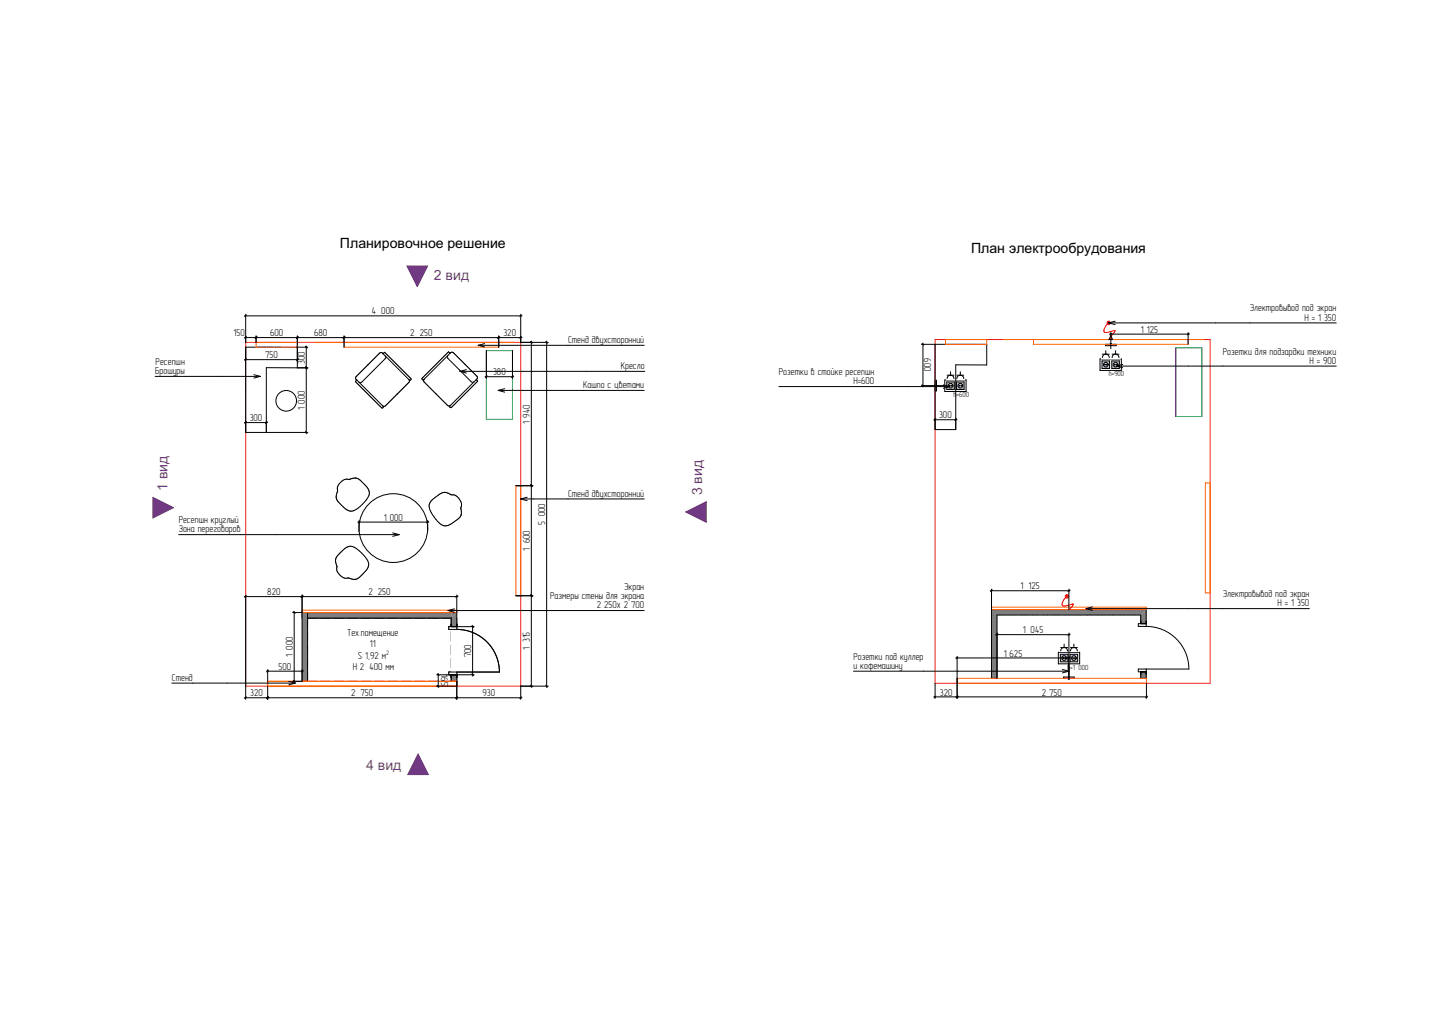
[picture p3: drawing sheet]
<svg xmlns="http://www.w3.org/2000/svg" width="420mm" height="297mm" viewBox="0 0 420 297" stroke-linecap="round" stroke-linejoin="round" font-family="sans-serif">
<g fill="none" stroke="#000" stroke-width=".29">
<path d="M92.2 179.8h-2.7v2.8M93.3 179.8h2.8M97.2 179.8h2.8M101.1 179.8h2.8M105 179.8h2.9M108.9 179.8h2.9M112.9 179.8h2.8M116.8 179.8h2.8M120.7 179.8h2.8M124.6 179.8h2.8M128.5 179.8h2.8v2.8M89.5 183.7v2.8"/>
<path d="M89.5 187.6v2.8M89.5 191.5v2.8M89.5 195.4v2.8h2.7M93.3 198.2h2.8M97.2 198.2h2.8M101.1 198.2h2.8M105 198.2h2.9M108.9 198.2h2.9M112.9 198.2h2.8M116.8 198.2h2.8M120.7 198.2h2.8M124.6 198.2h2.8"/>
<path d="M131.3 195.4v2.8h-2.8M131.3 183.7v2.8M131.3 187.6v2.8M131.3 191.5v2.8"/>
</g>
<path d="M131.3 178.2h1.6l-1.6 1.6z" fill="#7f7f7f"/>
<path d="M132.4 178.2l-1.1 1.2" fill="none" stroke="#7f7f7f" stroke-width=".29"/>
<path d="M131.3 179.8h1.6v2.5h-1.6z" fill-rule="evenodd" fill="#7f7f7f"/>
<path d="M131.9 179.8l-.6 .6M132.9 182l-.3 .3M132.9 181l-1.4 1.3" fill="none" stroke="#7f7f7f" stroke-width=".29"/>
<path d="M131.3 196.3h1.6v1.9h-1.6z" fill-rule="evenodd" fill="#7f7f7f"/>
<path d="M131.3 196.3h.1M132.9 197.9l-.3 .3M132.9 196.9l-1.4 1.3" fill="none" stroke="#7f7f7f" stroke-width=".29"/>
<path d="M131.3 179.8l1.6-1.6v1.6z" fill="#7f7f7f"/>
<path d="M132.9 178.8l-1 1" fill="none" stroke="#7f7f7f" stroke-width=".29"/>
<path d="M131.3 182.3h1.6v14h-1.6z" fill-rule="evenodd" fill="#fff"/>
<path d="M131.3 178.2h1.6v4.1h-1.6v-2.5M131.3 198.2v-1.9h1.6v1.9M132.9 183.1a12.4 12.4 0 0 1 12.4 12.4" fill="none" stroke="#000" stroke-width=".29"/>
<g fill="#fff">
<path d="M130.6 182.3h2.3v.8h-2.3z" fill-rule="evenodd"/>
<path d="M130.6 195.5h2.3v.8h-2.3z" fill-rule="evenodd"/>
</g>
<path d="M131.3 181.6v.7M131.3 196.3v.7M132.9 181.6v1.5h-2.3v-.8h2.3M132.9 195.5v1.5M145.3 195.5h-14.7v.8h2.3" fill="none" stroke="#000" stroke-width=".29"/>
<path d="M89.5 178.2h41.8v1.6h-41.8z" fill-rule="evenodd" fill="#7f7f7f"/>
<g fill="none" stroke="#7f7f7f" stroke-width=".29">
<path d="M91.1 178.2l-1.6 1.6M92.1 178.2l-1.6 1.6M94.3 178.2l-1.6 1.6M95.3 178.2l-1.6 1.6M97.4 178.2l-1.6 1.6M98.5 178.2l-1.6 1.6M100.6 178.2l-1.6 1.6M101.7 178.2l-1.6 1.6M103.8 178.2l-1.6 1.6M104.9 178.2l-1.6 1.6M107 178.2l-1.6 1.6M108.1 178.2l-1.6 1.6"/>
<path d="M110.2 178.2l-1.6 1.6M111.2 178.2l-1.6 1.6M113.4 178.2l-1.6 1.6M114.4 178.2l-1.6 1.6M116.5 178.2l-1.6 1.6M117.6 178.2l-1.6 1.6M119.7 178.2l-1.6 1.6M120.8 178.2l-1.6 1.6M122.9 178.2l-1.6 1.6M124 178.2l-1.6 1.6M126.1 178.2l-1.6 1.6M127.1 178.2l-1.6 1.6"/>
<path d="M129.3 178.2l-1.6 1.6M130.3 178.2l-1.6 1.6M131.3 179.4l-.5 .4"/>
</g>
<path d="M89.5 178.2h41.8M89.5 179.8h41.8" fill="none" stroke="#000" stroke-width=".29"/>
<path d="M87.9 178.2h1.6v20h-1.6z" fill-rule="evenodd" fill="#7f7f7f"/>
<g fill="none" stroke="#7f7f7f" stroke-width=".29">
<path d="M87.9 178.2h.1M89 178.2l-1.1 1.1M89.5 179.8l-1.6 1.6M89.5 196.8l-1.4 1.4M89.5 193.6l-1.6 1.6M89.5 190.4l-1.6 1.6M89.5 187.2l-1.6 1.6M89.5 184.1l-1.6 1.6M89.5 180.9l-1.6 1.6M89.5 195.7l-1.6 1.6M89.5 192.5l-1.6 1.6M89.5 189.4l-1.6 1.6"/>
<path d="M89.5 186.2l-1.6 1.6M89.5 183l-1.6 1.6"/>
</g>
<path d="M87.9 178.2v20h1.6v-18.4" fill="none" stroke="#000" stroke-width=".29"/>
<path d="M131.3 179.8h1.6v2.5h-1.6z" fill-rule="evenodd" fill="#7f7f7f"/>
<path d="M131.9 179.8l-.6 .6M132.9 182l-.3 .3M132.9 181l-1.4 1.3" fill="none" stroke="#7f7f7f" stroke-width=".29"/>
<path d="M131.3 196.3h1.6v1.9h-1.6z" fill-rule="evenodd" fill="#7f7f7f"/>
<path d="M131.3 196.3h.1M132.9 197.9l-.3 .3M132.9 196.9l-1.4 1.3" fill="none" stroke="#7f7f7f" stroke-width=".29"/>
<path d="M131.3 182.3h1.6v14h-1.6z" fill-rule="evenodd" fill="#fff"/>
<path d="M131.3 179.8v2.5h1.6v-2.5M131.3 198.2v-1.9h1.6v1.9M132.9 183.1a12.4 12.4 0 0 1 12.4 12.4" fill="none" stroke="#000" stroke-width=".29"/>
<g fill="#fff">
<path d="M130.6 182.3h2.3v.8h-2.3z" fill-rule="evenodd"/>
<path d="M130.6 195.5h2.3v.8h-2.3z" fill-rule="evenodd"/>
</g>
<path d="M131.3 181.6v.7M131.3 196.3v.7M132.9 181.6v1.5h-2.3v-.8h2.3M132.9 195.5v1.5M145.3 195.5h-14.7v.8h2.3" fill="none" stroke="#000" stroke-width=".29"/>
<path d="M89.5 178.2h41.8v1.6h-41.8z" fill-rule="evenodd" fill="#7f7f7f"/>
<g fill="none" stroke="#7f7f7f" stroke-width=".29">
<path d="M91.1 178.2l-1.6 1.6M92.1 178.2l-1.6 1.6M94.3 178.2l-1.6 1.6M95.3 178.2l-1.6 1.6M97.4 178.2l-1.6 1.6M98.5 178.2l-1.6 1.6M100.6 178.2l-1.6 1.6M101.7 178.2l-1.6 1.6M103.8 178.2l-1.6 1.6M104.9 178.2l-1.6 1.6M107 178.2l-1.6 1.6M108.1 178.2l-1.6 1.6"/>
<path d="M110.2 178.2l-1.6 1.6M111.2 178.2l-1.6 1.6M113.4 178.2l-1.6 1.6M114.4 178.2l-1.6 1.6M116.5 178.2l-1.6 1.6M117.6 178.2l-1.6 1.6M119.7 178.2l-1.6 1.6M120.8 178.2l-1.6 1.6M122.9 178.2l-1.6 1.6M124 178.2l-1.6 1.6M126.1 178.2l-1.6 1.6M127.1 178.2l-1.6 1.6"/>
<path d="M129.3 178.2l-1.6 1.6M130.3 178.2l-1.6 1.6M131.3 179.4l-.5 .4"/>
</g>
<path d="M89.5 178.2h41.8M89.5 179.8h41.8" fill="none" stroke="#000" stroke-width=".29"/>
<path d="M87.9 178.2h1.6v1.6h-1.6z" fill-rule="evenodd" fill="#7f7f7f"/>
<path d="M87.9 178.2h.1M89 178.2l-1.1 1.1" fill="none" stroke="#7f7f7f" stroke-width=".29"/>
<path d="M87.9 178.2v1.6M89.5 178.2v1.6" fill="none" stroke="#000" stroke-width=".29"/>
<g fill="#fff">
<path d="M107 106.1l8.5 8.5-3.4 3.4-.3 .2-.5-.2 .2 .4-.3 .3-7.8-7.7 .4-.4a.66 .66 0 0 1-.2-1.1z" fill-rule="evenodd"/>
<path d="M110.4 102.7a.66 .66 0 0 1 1 .2l.5-.4 7.7 7.8-.3 .3-.4-.2 .2 .3-.2 .5-3.4 3.4-8.5-8.5z" fill-rule="evenodd"/>
</g>
<path d="M103.8 110.6l-.4 .4 7.7 7.7 .3-.2-.1-.5M103.8 110.6l7.5 7.4M111.4 102.9l.5-.4 7.7 7.8-.3 .3-.4-.2M112 103.5l.2 .4-.2 .5-6.8 6.7-.4 .2-.4-.2M118.9 110.4l.2 .4-.2 .4-6.8 6.8-.4 .2-.4-.2M118.9 110.4l-7.6-7.7-.5-.1-.4 .1-6.8 6.8-.1 .6 .3 .5" fill="none" stroke="#000" stroke-width=".29"/>
<g fill="#fff">
<path d="M130.4 102.4l.5 .4a.66 .66 0 0 1 1-.2l3.4 3.4-8.5 8.5-3.4-3.4-.2-.2 .2-.6-.4 .2-.3-.3z" fill-rule="evenodd"/>
<path d="M126.8 114.5l8.5-8.5 3.4 3.4a.66 .66 0 0 1-.2 1l.4 .5-7.8 7.7-.3-.3 .2-.4-.2 .2-.6-.2z" fill-rule="evenodd"/>
</g>
<path d="M123.4 110.3l-.2 .4 .2 .4 6.8 6.8 .4 .2 .4-.2M123.4 110.3l7.6-7.7 .5-.1 .4 .1 6.8 6.8 .1 .5-.1 .4-7.8 7.8-.1 .3 .3 .2 7.8-7.7-.4-.5M130.3 103.4l-.2 .4 .2 .5 6.8 6.7 .4 .2 .4-.2M130.9 102.8l-.5-.4-7.7 7.8 .3 .3 .4-.2" fill="none" stroke="#000" stroke-width=".29"/>
<path d="M99 140.3a2.74 2.74 0 0 1 2.7-.9 2.72 2.72 0 0 1 3.8 1l.3 .3a3.2 3.2 0 0 1 .2 5.4 5.7 5.7 0 0 1-4.2 2.6 7.5 7.5 0 0 1-4-4.1l.4-1.8a2.23 2.23 0 0 1 .8-2.5z" fill-rule="evenodd" fill="#fff"/>
<path d="M99 140.3a2.74 2.74 0 0 1 2.7-.9l.3-.1a2.5 2.5 0 0 1 3.2 .8l.6 .6a3.2 3.2 0 0 1 .2 5.4 5.7 5.7 0 0 1-4.2 2.6 7.5 7.5 0 0 1-4-4.1l.4-1.8a2.23 2.23 0 0 1 .8-2.5z" fill="none" stroke="#000" stroke-width=".29"/>
<path d="M99.2 160.5a3.2 3.2 0 0 1 5.4-.2 5.7 5.7 0 0 1 2.6 4.2 7.5 7.5 0 0 1-4 4.1l-1.6-.4a3.2 3.2 0 0 1-3.6-3.6 2.71 2.71 0 0 1 .9-3.7z" fill-rule="evenodd" fill="#fff"/>
<path d="M99.2 160.5a3.2 3.2 0 0 1 5.4-.2 5.7 5.7 0 0 1 2.6 4.2 8.4 8.4 0 0 1-3.6 4h-.8l-1.2-.3a3.2 3.2 0 0 1-3.6-3.6 2.58 2.58 0 0 1 .6-3.5z" fill="none" stroke="#000" stroke-width=".29"/>
<path d="M125.6 145.5l1.6-1.3a2.92 2.92 0 0 1 4.2-.2 3.1 3.1 0 0 1 2.7 4 2.72 2.72 0 0 1-1.6 3.5l-.3 .3a3.2 3.2 0 0 1-5.4-.7 5.7 5.7 0 0 1-1.9-4.5z" fill-rule="evenodd" fill="#fff"/>
<path d="M125.6 145.5l1.3-1a4.1 4.1 0 0 1 2.4-1.3l1.8 .7a3.2 3.2 0 0 1 3 4.1v.3a2.5 2.5 0 0 1-1.3 3l-.6 .5a3.2 3.2 0 0 1-5.4-.7 5.7 5.7 0 0 1-1.9-4.5z" fill="none" stroke="#000" stroke-width=".29"/>
<g fill="#fff">
<path d="M107 106.1l8.5 8.5-3.4 3.4-.3 .2-.5-.2 .2 .4-.3 .3-7.8-7.7 .4-.4a.66 .66 0 0 1-.2-1.1z" fill-rule="evenodd"/>
<path d="M110.4 102.7a.66 .66 0 0 1 1 .2l.5-.4 7.7 7.8-.3 .3-.4-.2 .2 .3-.2 .5-3.4 3.4-8.5-8.5z" fill-rule="evenodd"/>
</g>
<path d="M103.8 110.6l-.4 .4 7.7 7.7 .3-.2-.1-.5M103.8 110.6l7.5 7.4M111.4 102.9l.5-.4 7.7 7.8-.3 .3-.4-.2M112 103.5l.2 .4-.2 .5-6.8 6.7-.4 .2-.4-.2M118.9 110.4l.2 .4-.2 .4-6.8 6.8-.4 .2-.4-.2M118.9 110.4l-7.6-7.7-.5-.1-.4 .1-6.8 6.8-.1 .6 .3 .5" fill="none" stroke="#000" stroke-width=".29"/>
<g fill="#fff">
<path d="M130.4 102.4l.5 .4a.66 .66 0 0 1 1-.2l3.4 3.4-8.5 8.5-3.4-3.4-.2-.2 .2-.6-.4 .2-.3-.3z" fill-rule="evenodd"/>
<path d="M126.8 114.5l8.5-8.5 3.4 3.4a.66 .66 0 0 1-.2 1l.4 .5-7.8 7.7-.3-.3 .2-.4-.2 .2-.6-.2z" fill-rule="evenodd"/>
</g>
<path d="M123.4 110.3l-.2 .4 .2 .4 6.8 6.8 .4 .2 .4-.2M123.4 110.3l7.6-7.7 .5-.1 .4 .1 6.8 6.8 .1 .5-.1 .4-7.8 7.8-.1 .3 .3 .2 7.8-7.7-.4-.5M130.3 103.4l-.2 .4 .2 .5 6.8 6.7 .4 .2 .4-.2M130.9 102.8l-.5-.4-7.7 7.8 .3 .3 .4-.2" fill="none" stroke="#000" stroke-width=".29"/>
<path d="M71.5 99.6h80v100h-80z" fill="none" stroke="#f32727" stroke-width=".3"/>
<path d="M74.5 99.6h12v1.4h-12zM91.5 99.6h58M100.1 99.6v1.4h45v-1.4M150.1 141.3h1.4v32h-1.4zM87.9 177.5h45v.7h-45zM77.9 198.2h55v1.4h-55.1z" fill="none" stroke="#f60" stroke-width=".29"/>
<g fill="none" stroke="#000" stroke-width=".29">
<path d="M71.5 101h15v6h-9v18.8h-6z"/>
<circle cx="83.2" cy="116.6" r="3"/>
<circle cx="114.4" cy="153.6" r="10"/>
</g>
<path d="M141.5 102h7.6v20h-7.6z" fill="none" stroke="#029e21" stroke-width=".29"/>
<g fill="none" stroke="#000" stroke-width=".29">
<path d="M71.1 91.9h80.7M71.1 98.2h3.8M71.5 91.4v8.2M71.7 91.6l-.5 .5M71.7 97.9l-.5 .5M74.5 97.7v1.9M74.5 98.2h77.3M74.7 97.9l-.5 .5M86.5 97.7v7.4M86.7 98l-.5 .5M100.1 97.7v3.3M100.3 98l-.5 .5"/>
<path d="M145.1 97.7v3.3M145.3 98l-.5 .5M151.5 91.4v8.2h8M151.7 91.6l-.5 .5M151.7 98l-.5 .5M154.3 99.3l.5 .5M154.5 99.2v100.8M158.7 99.3l.5 .5M159 99.2v100.8M71.1 104.6h15.8M71.5 101v4.1M71.7 104.4l-.5 .5"/>
<path d="M86.5 107h3M86.5 101h3M86.7 104.4l-.5 .5M88.8 106.7l.5 .5M88.8 100.7l.5 .5M89.1 100.6v25.6M141.1 109.6h8.3M141.5 102v8M141.7 109.3l-.5 .5M149.1 102v8M149.3 109.3l-.5 .5M71.1 122.9h6.7"/>
<path d="M71.5 122.5v3.3M71.7 122.7l-.5 .5M77.5 122.5v3.3h12M77.7 122.7l-.5 .5M88.8 125.5l.5 .5M104.1 151.9h20.6M104.4 151.4v3.2M104.7 151.6l-.5 .5M124.4 151.4v3M124.6 151.6l-.5 .5M150.1 141.3h4.9M154.3 141l.5 .5"/>
<path d="M71.1 173.5h62.1M71.5 173.1v30.3M71.7 173.3l-.5 .5M85.3 177.9l.5 .5M85.6 177.8v20.8M87.9 173.1v5.1h-2.8M88.1 173.3l-.5 .5M132.9 173.1v5.1M133.1 173.3l-.5 .5M150.1 173.3h4.9M154.3 173l.5 .5M77.9 194.8v3.4"/>
<path d="M77.9 199.6v3.8M78.1 195l-.5 .5M85.3 197.9l.5 .5M87.9 194.8v3.4h-2.8M88.1 195l-.5 .5M88.2 195.2h-10.7M127.2 199.4l.5 .5M127.2 196l.5 .5M127.5 195.9v4.1M132.9 198.2v5.2M132.9 182.3h5M132.9 199.6h-5.9"/>
<path d="M137.2 196l.5 .5M137.2 182l.5 .5M137.5 181.9v14.8M137.9 196.3h-10.9M154.3 199.3l.5 .5M158.7 199.3l.5 .5M159.5 199.6h-8v3.8M71.1 203h80.7M71.7 202.7l-.5 .5M78.1 202.7l-.5 .5M133.1 202.7l-.5 .5M151.7 202.7l-.5 .5"/>
</g>
<path d="M44.5 144.7l6 3-6 3z" fill="#703982"/>
<path d="M44.5 144.7l6 3-6 3z" fill="none" stroke="#703982" stroke-width=".29"/>
<path d="M118.4 77.4h6l-3 6z" fill="#703982"/>
<path d="M118.4 77.4h6l-3 6z" fill="none" stroke="#703982" stroke-width=".29"/>
<path d="M199.4 148.9l6-3v6z" fill="#703982"/>
<path d="M199.4 148.9l6-3v6z" fill="none" stroke="#703982" stroke-width=".29"/>
<path d="M121.6 219.3l3 6h-6z" fill="#703982"/>
<path d="M121.6 219.3l3 6h-6z" fill="none" stroke="#703982" stroke-width=".29"/>
<g fill="none" stroke="#000" stroke-width=".29">
<path d="M141 100l-1.9 .5M45.1 109.5h30.6M73.9 109l1.8 .5M75.7 109.5l-1.8 .5M133.8 108h53.7M133.8 108l1.8 .5M135.6 107.5l-1.8 .5M139.1 100.5h48.3M139.1 100.5l1.9 .5M144.9 113.6h42.5M144.9 113.6l1.9 .5M146.8 113.1l-1.9 .5"/>
<path d="M52 155.5h64.1M114.2 155l1.9 .5M116.1 155.5l-1.9 .5M151.5 145.1h35.9M151.5 145.1l1.8 .5M153.3 144.6l-1.8 .5M130.3 177.6h57.1M130.3 177.6l1.9 .5M132.2 177.1l-1.9 .5M50 198.7h35.9M84 198.2l1.9 .5M85.9 198.7l-1.9 .5"/>
</g>
<path d="M342 101.2v20" fill="none" stroke="#029e21" stroke-width=".29"/>
<path d="M288.4 177.3h1.6v20h-1.6z" fill-rule="evenodd" fill="#7f7f7f"/>
<g fill="none" stroke="#7f7f7f" stroke-width=".29">
<path d="M289.2 177.3l-.8 .8M290 177.6l-1.6 1.6M290 179.7l-1.6 1.6M290 196.7l-.6 .6M290 193.5l-1.6 1.6M290 190.3l-1.6 1.6M290 187.1l-1.6 1.6M290 184l-1.6 1.6M290 180.8l-1.6 1.6M290 195.6l-1.6 1.6M290 192.4l-1.6 1.6M290 189.3l-1.6 1.6"/>
<path d="M290 186.1l-1.6 1.6M290 182.9l-1.6 1.6"/>
</g>
<path d="M290 177.3h-1.6v20h1.6v-18.4" fill="none" stroke="#000" stroke-width=".29"/>
<g fill="#7f7f7f">
<path d="M331.8 177.3h1.6l-1.6 1.6z"/>
<path d="M331.8 178.9h1.6v2.5h-1.6z" fill-rule="evenodd"/>
</g>
<path d="M332.2 178.9l-.4 .4M333.2 178.9l-1.4 1.4M333.4 180.9l-.6 .5" fill="none" stroke="#7f7f7f" stroke-width=".29"/>
<path d="M331.8 195.4h1.6v1.9h-1.6z" fill-rule="evenodd" fill="#7f7f7f"/>
<path d="M332.6 195.4l-.8 .9M333.4 196.8l-.5 .5" fill="none" stroke="#7f7f7f" stroke-width=".29"/>
<path d="M331.8 178.9l1.6-1.6v1.6z" fill="#7f7f7f"/>
<path d="M333.4 178.7l-.2 .2M333.4 177.7l-1.2 1.2" fill="none" stroke="#7f7f7f" stroke-width=".29"/>
<path d="M331.8 181.4h1.6v14h-1.6z" fill-rule="evenodd" fill="#fff"/>
<path d="M331.8 177.3h1.6v4.1h-1.6v-2.5M331.8 195.4h1.6v1.9h-1.6zM333.4 182.2a12.4 12.4 0 0 1 12.4 12.4" fill="none" stroke="#000" stroke-width=".29"/>
<g fill="#fff">
<path d="M331.1 181.4h2.3v.8h-2.3z" fill-rule="evenodd"/>
<path d="M331.1 194.6h2.3v.8h-2.3z" fill-rule="evenodd"/>
</g>
<path d="M331.8 180.7v.7M331.8 195.4v.8M333.4 180.7v1.5h-2.3v-.8h2.3M333.4 194.6v1.6M345.8 194.6h-14.7v.8h2.3" fill="none" stroke="#000" stroke-width=".29"/>
<path d="M290 177.3h41.8v1.6h-41.8z" fill-rule="evenodd" fill="#7f7f7f"/>
<g fill="none" stroke="#7f7f7f" stroke-width=".29">
<path d="M290.3 177.3l-.3 .3M292.4 177.3l-1.6 1.6M293.5 177.3l-1.6 1.6M295.6 177.3l-1.6 1.6M296.6 177.3l-1.6 1.6M298.8 177.3l-1.6 1.6M299.8 177.3l-1.6 1.6M301.9 177.3l-1.6 1.6M303 177.3l-1.6 1.6M305.1 177.3l-1.6 1.6M306.2 177.3l-1.6 1.6M308.3 177.3l-1.6 1.6"/>
<path d="M309.4 177.3l-1.6 1.6M311.5 177.3l-1.6 1.6M312.5 177.3l-1.6 1.6M314.7 177.3l-1.6 1.6M315.7 177.3l-1.6 1.6M317.9 177.3l-1.6 1.6M318.9 177.3l-1.6 1.6M321 177.3l-1.6 1.6M322.1 177.3l-1.6 1.6M324.2 177.3l-1.6 1.6M325.3 177.3l-1.6 1.6M327.4 177.3l-1.6 1.6"/>
<path d="M328.5 177.3l-1.6 1.6M330.6 177.3l-1.6 1.6M331.6 177.3l-1.6 1.6"/>
</g>
<path d="M290 177.3h41.8M290 178.9h41.8" fill="none" stroke="#000" stroke-width=".29"/>
<g fill="none" stroke="#000" stroke-width=".29">
<path d="M272 112.2h5.9M272 110.6h.4v3.1h-.4z"/>
<circle cx="277.9" cy="112.2" r=".04"/>
</g>
<path d="M272.2 110.6v3.1" fill="none" stroke="#ffd5aa" stroke-width=".4"/>
<path d="M274.8 110.5h6.2v3.4h-6.2z" fill-rule="evenodd" fill="#fff"/>
<path d="M274.8 110.5h6.2v3.4h-6.2z" fill="none" stroke="#000" stroke-width=".29"/>
<path d="M275.4 111.1h2.2v2.2h-2.2z" fill-rule="evenodd" fill="#97c9ff"/>
<path d="M275.4 111.1h2.2v2.2h-2.2z" fill="none" stroke="#000" stroke-width=".29"/>
<path d="M278.2 111.1h2.2v2.2h-2.2z" fill-rule="evenodd" fill="#97c9ff"/>
<path d="M278.2 111.1h2.2v2.2h-2.2z" fill="none" stroke="#000" stroke-width=".29"/>
<g fill="#fff">
<path d="M275.1 107.7h2.8v2.8h-2.8z" fill-rule="evenodd"/>
<path d="M277.9 107.7h2.8v2.8h-2.8z" fill-rule="evenodd"/>
</g>
<g fill="none" stroke="#000" stroke-width=".29">
<circle cx="276.2" cy="112.2" r=".1"/>
<circle cx="276.5" cy="112.2" r=".68"/>
<circle cx="276.8" cy="112.2" r=".1"/>
<circle cx="279" cy="112.2" r=".1"/>
<circle cx="279.3" cy="112.2" r=".68"/>
<circle cx="279.6" cy="112.2" r=".1"/>
</g>
<circle cx="272" cy="112.2" r=".25" fill="#f60"/>
<g fill="none" stroke="#000" stroke-width=".29">
<path d="M275.5 110.1a1 1 0 0 1 1-1 1 1 0 0 1 1 1M275.5 109.1h2M276.5 108.1v1M278.3 110.1a1 1 0 0 1 1-1 1 1 0 0 1 1 1M278.3 109.1h2M279.3 108.1v1M321.5 100.2h3.1v.4h-3.1zM323.1 100.2v5.9"/>
<circle cx="272" cy="112.2" r=".25"/>
<circle cx="323.1" cy="106.1" r=".04"/>
</g>
<path d="M321.5 100.4h3.1" fill="none" stroke="#ffd5aa" stroke-width=".4"/>
<path d="M320 104.4h6.2v3.4h-6.2z" fill-rule="evenodd" fill="#fff"/>
<path d="M320 104.4h6.2v3.4h-6.2z" fill="none" stroke="#000" stroke-width=".29"/>
<path d="M320.5 105h2.2v2.2h-2.2z" fill-rule="evenodd" fill="#97c9ff"/>
<path d="M320.5 105h2.2v2.2h-2.2z" fill="none" stroke="#000" stroke-width=".29"/>
<path d="M323.4 105h2.2v2.2h-2.2z" fill-rule="evenodd" fill="#97c9ff"/>
<path d="M323.4 105h2.2v2.2h-2.2z" fill="none" stroke="#000" stroke-width=".29"/>
<g fill="#fff">
<path d="M320.2 101.6h2.9v2.8h-2.9z" fill-rule="evenodd"/>
<path d="M323.1 101.6h2.8v2.8h-2.8z" fill-rule="evenodd"/>
</g>
<g fill="none" stroke="#000" stroke-width=".29">
<circle cx="321.4" cy="106.1" r=".1"/>
<circle cx="321.6" cy="106.1" r=".68"/>
<circle cx="321.9" cy="106.1" r=".1"/>
<circle cx="324.2" cy="106.1" r=".1"/>
<circle cx="324.5" cy="106.1" r=".68"/>
<circle cx="324.8" cy="106.1" r=".1"/>
</g>
<circle cx="323.1" cy="100.2" r=".25" fill="#f60"/>
<g fill="none" stroke="#000" stroke-width=".29">
<path d="M320.6 104a1 1 0 0 1 1-1 1 1 0 0 1 1 1M320.6 103h2M321.6 102v1M323.5 104a1 1 0 0 1 1-1 1 1 0 0 1 1 1M323.5 103h2M324.5 102v1M309.3 196.9h3.1v.4h-3.1zM310.9 191.4v5.9"/>
<circle cx="323.1" cy="100.2" r=".25"/>
<circle cx="310.9" cy="191.4" r=".04"/>
</g>
<path d="M309.3 197.1h3.1" fill="none" stroke="#ffd5aa" stroke-width=".4"/>
<path d="M307.8 189.7h6.2v3.4h-6.2z" fill-rule="evenodd" fill="#fff"/>
<path d="M307.8 189.7h6.2v3.4h-6.2z" fill="none" stroke="#000" stroke-width=".29"/>
<path d="M308.4 190.3h2.2v2.2h-2.2z" fill-rule="evenodd" fill="#97c9ff"/>
<path d="M308.4 190.3h2.2v2.2h-2.2z" fill="none" stroke="#000" stroke-width=".29"/>
<path d="M311.3 190.3h2.2v2.2h-2.2z" fill-rule="evenodd" fill="#97c9ff"/>
<path d="M311.3 190.3h2.2v2.2h-2.2z" fill="none" stroke="#000" stroke-width=".29"/>
<g fill="#fff">
<path d="M308.1 186.9h2.8v2.8h-2.8z" fill-rule="evenodd"/>
<path d="M310.9 186.9h2.9v2.8h-2.9z" fill-rule="evenodd"/>
</g>
<g fill="none" stroke="#000" stroke-width=".29">
<circle cx="309.2" cy="191.4" r=".1"/>
<circle cx="309.5" cy="191.4" r=".68"/>
<circle cx="309.8" cy="191.4" r=".1"/>
<circle cx="312.1" cy="191.4" r=".1"/>
<circle cx="312.4" cy="191.4" r=".68"/>
<circle cx="312.6" cy="191.4" r=".1"/>
</g>
<circle cx="310.9" cy="197.3" r=".25" fill="#f60"/>
<g fill="none" stroke="#000" stroke-width=".29">
<path d="M308.5 189.4a1 1 0 0 1 1-1 1 1 0 0 1 1 1M308.5 188.4h2M309.5 187.4v1M311.4 189.4a1 1 0 0 1 1-1 1 1 0 0 1 1 1M311.4 188.4h2M312.4 187.4v1"/>
<circle cx="310.9" cy="197.3" r=".25"/>
</g>
<path d="M272 98.8h80v100h-80z" fill="none" stroke="#f32727" stroke-width=".3"/>
<path d="M342 101.2v20" fill="none" stroke="#00f" stroke-width=".29"/>
<path d="M275 98.8h12v1.4h-12zM292 98.8h58M300.6 98.8v1.4h45v-1.4M350.6 140.5h1.4v32h-1.4zM288.4 176.6h45v.7h-45zM278.4 197.3h55l.1 1.4-55.1 .1z" fill="none" stroke="#f60" stroke-width=".29"/>
<path d="M272 100.2h15v6l-9-.1v18.9h-6z" fill="none" stroke="#000" stroke-width=".29"/>
<path d="M342 101.2h7.6v20h-7.6" fill="none" stroke="#029e21" stroke-width=".29"/>
<path d="M322.1 94.3a1.96 1.96 0 0 0-.8 2.3 5.1 5.1 0 0 0 3-.4 2.14 2.14 0 0 1-1.3 1.6" fill="none" stroke="#f00" stroke-width=".29"/>
<circle cx="322.5" cy="93.9" r=".5" fill="#f00"/>
<g fill="none" stroke="#f00" stroke-width=".29">
<path d="M310 173.8a1.96 1.96 0 0 0-.9 2.4 5.1 5.1 0 0 0 3-.5 2.15 2.15 0 0 1-1.2 1.6"/>
<circle cx="322.5" cy="93.9" r=".5"/>
</g>
<circle cx="310.3" cy="173.5" r=".5" fill="#f00"/>
<circle cx="310.3" cy="173.5" r=".5" fill="none" stroke="#f00" stroke-width=".29"/>
<g fill="none" stroke="#000" stroke-width=".29">
<path d="M268.2 99.9l.5 .5M268.4 99.8l.1 12.7M322.7 97.2h23.3M323.1 96.7v3.5M323.3 96.9l-.5 .5M345.6 96.7v3.5M345.8 96.9l-.5 .5M268.2 111.9l.5 .5M272 100.2h-4M272 112.2h-4M271.6 122.1h6.8M272 121.6v3.4"/>
<path d="M272.2 121.8l-.5 .5M278 121.6v3.4M278.2 121.8l-.5 .5M288 171.8h23.3M288.4 171.4v5.9M288.6 171.6l-.5 .5M310.9 171.4v5.9M311.1 171.6l-.5 .5M272 198.8v4.4M278 191.4h33.3M278.4 190.9v12.3M278.4 197.3v5.9"/>
<path d="M278.6 191.1l-.5 .5M289.6 184.6h21.7M290 184.1v13.2M290.3 184.4l-.5 .5M310.9 184.2v13.1M311.1 191.1l-.5 .5M311.2 184.4l-.5 .5M333.5 198.7v4.5M271.6 202.7h62.2M272.2 202.5l-.5 .5M278.6 202.5l-.5 .5M333.7 202.5l-.5 .5"/>
</g>
<g fill="none" stroke="#000" stroke-width=".29">
<path d="M322.5 93.9h66.2M322.5 93.9l1.8 .5M324.3 93.4l-1.8 .5M226.5 112.5h49.7M274.4 112l1.8 .5M276.2 112.5l-1.8 .5M324.7 106.5h64M324.7 106.5l1.9 .5M326.6 106l-1.9 .5M315.9 177h64.9M315.9 177l1.9 .5M317.8 176.5l-1.9 .5"/>
<path d="M248.2 195.2h62.7M309 194.7l1.9 .5M310.9 195.2l-1.9 .5"/>
</g>
<path d="M323.1 97.7l.5 1.1h-1z" fill="#f00"/>
<path d="M323.6 98.8l-.5-1.1-.5 1.1h1" fill="none" stroke="#000" stroke-width=".29"/>
<g font-size="4.1">
<text x="98.9" y="72">Планировочное решение</text>
<text x="282.5" y="73.6">План электрообрудования</text>
</g>
<g font-size="4.1" fill="#703982">
<text x="126.2" y="81.6">2 вид</text>
<text x="48.7" y="142.9" transform="rotate(-90 48.7 142.9)">1 вид</text>
<text x="204.2" y="144.1" transform="rotate(-90 204.2 144.1)">3 вид</text>
<text x="106.5" y="224.1">4 вид</text>
</g>
<g font-size="2.9">
<text x="108.2" y="91.5">4 000</text>
<text x="363.5" y="90.6">Электровывод под экран</text>
<text x="379.4" y="93.3">Н = 1 350</text>
<text x="67.9" y="97.8">150</text>
<text x="78.6" y="97.8">600</text>
<text x="91.4" y="97.8">680</text>
<text x="119.3" y="97.8">2 250</text>
<text x="146.4" y="97.8">320</text>
<text x="165.2" y="99.8">Стенд двухсторонний</text>
<text x="331.8" y="96.8">1 125</text>
<text x="45.3" y="106.2">Ресепшн</text>
<text x="77.1" y="104.2">750</text>
<text x="88.7" y="105.8" transform="rotate(-90 88.7 105.8)">300</text>
<text x="180.6" y="107.4">Кресло</text>
<text x="268.8" y="104.2" transform="rotate(90 268.8 104.2)">600</text>
<text x="355.7" y="103.2">Розетки для подзардки техники</text>
<text x="380.8" y="105.8">Н = 900</text>
<text x="45.1" y="108.8">Брошуры</text>
<text x="143.4" y="109.2">380</text>
<text x="169.6" y="112.9">Кашпо с цветами</text>
<text x="226.5" y="109.1">Розетки в стойке ресепшн</text>
<text x="248.2" y="111.8">Н=600</text>
<text x="88.7" y="119.2" transform="rotate(-90 88.7 119.2)">1 000</text>
<text x="72.6" y="122.5">300</text>
<text x="154.1" y="123.2" transform="rotate(-90 154.1 123.2)">1 940</text>
<text x="273.1" y="121.7">300</text>
<text x="165.2" y="144.5">Стенд двухсторонний</text>
<text x="52" y="152.2">Ресепшн круглый</text>
<text x="52" y="154.9">Зона переговоров</text>
<text x="111.6" y="151.5">1 000</text>
<text x="158.6" y="152.8" transform="rotate(-90 158.6 152.8)">5 000</text>
<text x="154.1" y="160.4" transform="rotate(-90 154.1 160.4)">1 600</text>
<text x="77.7" y="173.1">820</text>
<text x="107.1" y="173.1">2 250</text>
<text x="181.6" y="171.6">Экран</text>
<text x="296.9" y="171.4">1 125</text>
<text x="355.7" y="173.7">Электровывод под экран</text>
<text x="160" y="174.3">Размеры стены для экрана</text>
<text x="173.6" y="176.9">2 250х 2 700</text>
<text x="371.6" y="176.4">Н = 1 350</text>
<text x="100.9" y="184.9">Тех.помещение</text>
<text x="297.5" y="184.2">1 045</text>
<text x="85.2" y="191.3" transform="rotate(-90 85.2 191.3)">1 000</text>
<text x="104.1" y="191.6">S:1,92 м</text>
<text x="107.6" y="188.2">11</text>
<text x="137.1" y="191.2" transform="rotate(-90 137.1 191.2)">700</text>
<text x="154.1" y="189.2" transform="rotate(-90 154.1 189.2)">1 315</text>
<text x="248.2" y="191.9">Розетки под куллер</text>
<text x="291.9" y="191">1 625</text>
<text x="81" y="194.8">500</text>
<text x="102.6" y="194.9">H:2 400 мм</text>
<text x="128.3" y="196.2" transform="rotate(90 128.3 196.2)">165</text>
<text x="248.2" y="194.6">и кофемашину</text>
<text x="50" y="198">Стенд</text>
<text x="72.8" y="202.6">320</text>
<text x="102.1" y="202.6">2 750</text>
<text x="140.3" y="202.6">930</text>
<text x="273.3" y="202.3">320</text>
<text x="303" y="202.3">2 750</text>
</g>
<g font-size="2.2">
<text x="322.5" y="109.5">h=900</text>
<text x="277.4" y="115.6">h=600</text>
<text x="310.4" y="194.8">h=1 000</text>
</g>
<text font-size="1.9" x="112.3" y="190.6">2</text>
</svg>
